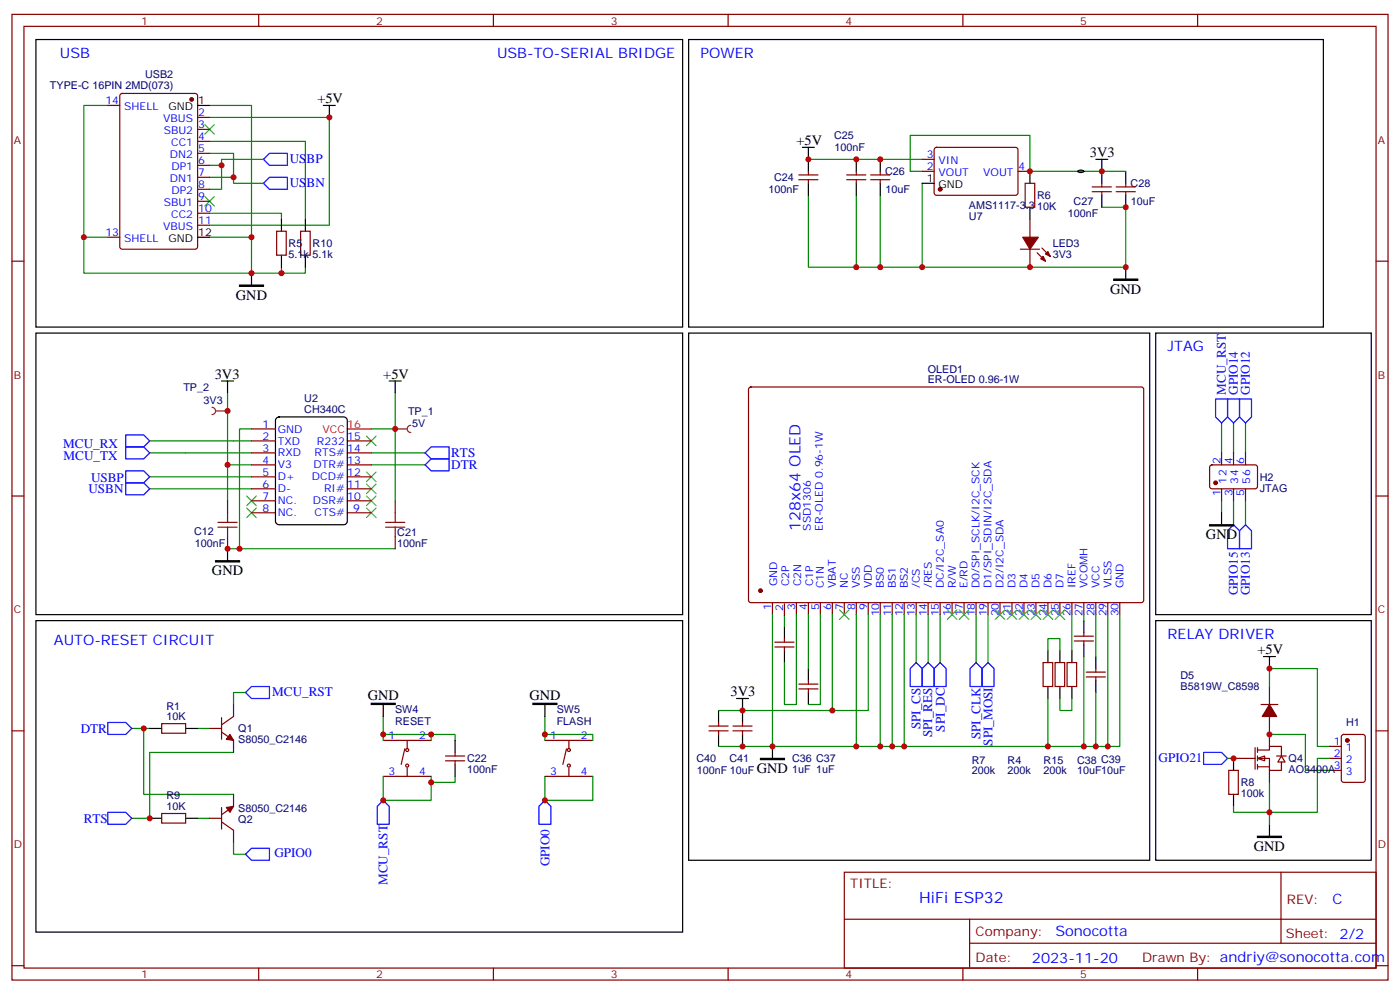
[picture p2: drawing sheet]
<svg xmlns="http://www.w3.org/2000/svg" width="412mm" height="292mm" viewBox="0 0 412 292" stroke-linecap="round" stroke-linejoin="round" font-family="sans-serif">
<g fill="none" stroke="#870000" stroke-width=".35">
<path d="M3.5 4.2h405.4v284.4h-405.4zM7.1 7.8h398.2v277.2h-398.2zM76.2 4.2v3.6M145.3 4.2v3.6M214.5 4.2v3.6M283.6 4.2v3.6M352.8 4.2v3.6M31.7 31h3.6M35.5 27.7l.5-.2h21.5l.7 .4v44.8l-.5 .6-21.7 .1-.7-.5v-44.7zM58.2 34.6h3.5M58.2 38.1h3.5M58.2 41.6h3.5"/>
<path d="M58.2 45.2h3.5M58.2 48.7h3.5M58.2 52.2h3.5M58.2 55.7h3.5M58.2 59.3h3.5M235.3 52.9h5.6M235.3 51.5h5.6M238.1 50.4v1.1M238.1 52.9v1.1M249.4 52.9h5.7M249.4 51.5h5.7M252.2 50.4v1.1"/>
<path d="M252.2 52.9v1.1M256.5 52.9h5.6M256.5 51.5h5.6M259.3 50.4v1.1M259.3 52.9v1.1M271.6 50.4h3.6M271.6 46.9h3.6M275.4 43.6l.5-.2h23.5l.5 .7-.1 13-.6 .4-23.6-.1-.4-.6v-12.7zM299.9 50.4h3.5M302 54h2.8v7h-2.8zM321.7 56.4h5.7M321.7 55h5.7"/>
<path d="M324.6 54v1M324.6 56.4v1.1M328.8 56.4h5.6M328.8 55h5.6M331.6 54v1M331.6 56.4v1.1M3.5 76.9h3.6M31.7 69.8h3.6M58.2 62.8h3.5M58.2 66.3h3.5M81.5 68.1h2.8v7h-2.8zM88.5 68.1h2.9v7h-2.9z"/>
<path d="M300.6 73.4h5.6M303.4 64.6v5.2M303.4 73.4v5.3M305.5 74.4l2.5 2.5M306.9 73l2.5 2.5M405.3 76.9h3.6M74.1 129.8h7M74.1 133.3h7M74.1 136.9h7M74.1 126.3h7M102.3 129.8h7.1M102.3 133.3h7.1"/>
<path d="M102.3 136.9h7.1M356.5 137.1l.5-.2h13l.4 .7v5.9l-.7 .4h-13l-.4-.7v-5.6zM359.8 133.3v3.6M363.4 133.3v3.6M366.9 133.3v3.6M3.5 146h3.6M67 147.5v3.5M67 158v3.6M74.1 140.4h7M74.1 143.9h7M74.1 147.5h7M74.1 151h7"/>
<path d="M102.3 140.4h7.1M102.3 143.9h7.1M102.3 147.5h7.1M102.3 151h7.1M116.4 147.5v3.5M116.4 158v3.6M359.8 143.9v3.6M363.4 143.9v3.6M366.9 143.9v3.6M405.3 146h3.6M3.5 215.2h3.6M47.6 213.1h7.1v2.8h-7.1z"/>
<path d="M61.7 214.5h3.6M65.3 215.5l3.5 2.5v3.5M65.3 211.3v6.4M68.8 207.4v3.6l-3.5 2.4M112.9 218h14.1M119.9 218v2.5M160.5 218h14.1M167.6 218v2.5M371.5 207.4h4.9M373.9 202.1v5.3M373.9 211v5.3M391.6 219.8h3.5"/>
<path d="M395.3 216.5l.5-.2h5.7l.6 .4 .1 13-.5 .6-5.9 .1-.6-.5-.1-12.9zM405.3 215.2h3.6M47.6 239.5h7.1v2.9h-7.1zM65.3 237.8v6.3M68.8 233.9v3.5l-3.5 2.5M112.9 228.6h14.1M119.2 220.5l-1 4.6M119.9 226.1v2.5M131.2 224h5.7M131.2 222.6h5.7M134.1 221.5v1.1M134.1 224v1.1"/>
<path d="M160.5 228.6h14.1M166.9 220.5l-1.1 4.6M167.6 226.1v2.5M361.9 226.8h2.9v7.1h-2.9zM391.6 223.3h3.5M391.6 226.8h3.5M61.7 240.9h3.6M65.3 242l3.5 2.5v3.5M248.7 256.8h156.6v28.2h-156.6zM377.3 256.8v20.9M248.7 270.7h156.5M285.6 277.7h119.6"/>
<path d="M285.6 270.7v14.1M3.5 284.3h3.6M76.2 285v3.6M145.3 285v3.6M214.5 285v3.6M283.6 285v3.6M352.8 285v3.6M405.3 284.3h3.6"/>
<circle cx="119.9" cy="225.4" r=".44"/>
<circle cx="119.9" cy="220.8" r=".44"/>
<circle cx="167.6" cy="225.4" r=".44"/>
<circle cx="167.6" cy="220.8" r=".44"/>
</g>
<g fill="none" stroke="#008700" stroke-width=".35">
<path d="M31.7 31h-7v38.8h7M61.7 34.6h35.3v31.7h-35.3M61.7 31h12.4v38.8M61.7 45.2h7.1v8.8h8.8M61.7 41.6h28.3v23M61.7 52.2h7.1M61.7 48.7h3.6M77.6 46.9h-12.3v8.8h-3.6M238.1 57.5v21.2h93.5v-17.7h-7M238.1 46.9h33.5M252.2 57.5v21.2M259.3 57.5v21.2"/>
<path d="M271.6 50.4h-3.5v-10.5h35.3v10.5h28.2M271.6 54v24.7M24.7 69.8v10.6h49.4v-10.6h-12.4M61.7 62.8h21.2v1.8M82.9 78.7v1.7M90 78.7v1.7h-15.9M67 115.7v21.2h7.1M116.4 115.7v10.6h-7M44.1 133.3h30M44.1 129.8h30M67 136.9v10.6M74.1 126.3h-3.5v35.3"/>
<path d="M109.4 133.3h15.8M109.4 136.9h15.8M116.4 126.3v21.2M359.8 124.5v8.8M363.4 124.5v8.8M366.9 124.5v8.8M44.1 143.9h30M44.1 140.4h30M359.8 147.5v3.5M363.4 147.5v7M366.9 147.5v7M67 161.6h49.4"/>
<path d="M38.8 214.5h5.3M42.3 214.5v19.4h26.5M58.2 214.5h3.5M72.3 203.9h-3.5v3.5M112.9 216.3h14.1v1.7M112.9 211v7M127 216.3h7.1v1.7M160.5 216.3h14.1v1.7M160.5 211v7M373.9 202.1v-5.3h14.2v23h3.5M373.9 216.3h10.6v10.5h7.1M68.8 221.5h-24.7v19.4h-5.3"/>
<path d="M112.9 228.6v7.1h14.1v-7.1M134.1 228.6v1.8h-7.1M160.5 228.6v7.1h14.1v-7.1M361.6 223.3h1.8M373.9 230.4v12.3M391.6 223.3h-3.5v15.9h-24.7v-1.8M58.2 240.9h3.5M68.8 248v3.5h3.5"/>
</g>
<g fill="none" stroke="#00f" stroke-width=".35">
<path d="M77.6 54l1.8-1.8h5.3v3.5h-5.3zM77.6 46.9l1.8-1.7h5.3v3.5h-5.3zM358.1 117.5h3.5v5.3l-1.8 1.7-1.7-1.7zM361.6 117.5h3.5v5.3l-1.7 1.7-1.8-1.7zM365.1 117.5h3.6v5.3l-1.8 1.7-1.8-1.7zM37 128.1h5.3l1.8 1.7-1.8 1.8h-5.3zM37 131.6h5.3l1.8 1.7-1.8 1.8h-5.3zM37 138.6h5.3l1.8 1.8-1.8 1.8h-5.3zM125.2 133.3l1.8-1.7h5.3v3.5h-5.3zM125.2 136.9l1.8-1.8h5.3v3.5h-5.3zM37 142.2h5.3l1.8 1.7-1.8 1.8h-5.3zM363.4 154.5l1.7 1.8v5.3h-3.5v-5.3z"/>
<path d="M365.1 156.3l1.8-1.8 1.8 1.8v5.3h-3.6zM31.7 212.7h5.3l1.8 1.8-1.8 1.8h-5.3zM74.1 202.1h5.3v3.6h-5.3l-1.8-1.8zM31.7 239.2h5.3l1.8 1.7-1.8 1.8h-5.3zM111.1 237.4l1.8-1.7 1.8 1.7v5.3h-3.6zM158.7 237.4l1.8-1.7 1.8 1.7v5.3h-3.6zM354.5 221.5h5.3l1.8 1.8-1.8 1.8h-5.3zM74.1 249.8h5.3v3.5h-5.3l-1.8-1.8z"/>
</g>
<g fill="none" stroke="#3c3" stroke-width=".35">
<path d="M60.3 36.7l2.8 2.8M63.1 36.7l-2.8 2.8M60.3 57.9l2.8 2.8M63.1 57.9l-2.8 2.8M107.9 139l2.9 2.8M107.9 128.4l2.9 2.8M110.8 139l-2.9 2.8M110.8 128.4l-2.9 2.8M72.7 146l2.8 2.9M72.7 149.6l2.8 2.8M75.5 146l-2.8 2.9M75.5 149.6l-2.8 2.8"/>
<path d="M107.9 149.6l2.9 2.8M107.9 146l2.9 2.9M107.9 142.5l2.9 2.8M110.8 149.6l-2.9 2.8M110.8 146l-2.9 2.9M110.8 142.5l-2.9 2.8"/>
</g>
<path d="M70.6 84h7v.3h-7zM328.1 82.2h7v.3h-7zM356.3 154.5h7.1v.4h-7.1zM63.5 165.1h7.1v.4h-7.1zM109.4 207.1h7v.3h-7zM157 207.1h7v.3h-7zM370.4 246.2h7.1v.4h-7.1z" fill="#000" stroke="#000" stroke-width=".35"/>
<g fill="none" stroke="#000" stroke-width=".35">
<path d="M10.6 11.6h190.5v84.7h-190.5zM202.8 11.6h187v84.7h-187zM58.2 31h3.5M95.2 31h3.6M97 31v3.6M236.4 43.4h3.5M238.1 43.4v7M238.1 54v3.5M252.2 46.9v3.5M252.2 54v3.5M259.3 46.9v3.5M259.3 54v3.5"/>
<path d="M271.6 54h3.6M303.4 50.4v3.6M317.6 50.3l.8-.2 .9 .3a1.28 1.28 0 0 1-1.8 0zM322.8 46.9h3.5M324.6 46.9v7.1M324.6 57.5v3.5M331.6 50.4v3.6M331.6 57.5v3.5M58.2 69.8h3.5M82.9 64.6v3.5M82.9 75.1v3.6M90 64.6v3.5"/>
<path d="M90 75.1v3.6M303.4 61v3.6M331.6 78.7v3.5M10.6 98.1h190.5v82.9h-190.5zM74.1 80.4v3.6M202.8 98.1h135.9v155.2h-135.9zM340.4 98.1h63.5v82.9h-63.5zM65.3 112.2h3.5M67 112.2v3.5M81.4 123.2l.8-.4h19l.9 .4 .2 .6v29.7l-.5 .8-.6 .2h-19l-.9-.5-.2-.5v-29.7zM359.8 151v3.5M67 161.6v3.5"/>
<path d="M10.6 182.7h190.5v91.8h-190.5zM340.4 182.7h63.5v70.6h-63.5zM372.2 193.3h3.5M373.9 193.3v3.5M44.1 214.5h3.5M54.7 214.5h3.5M112.9 207.4v3.6M134.1 218v3.5M160.5 207.4v3.6M134.1 225.1v3.5M363.4 223.3v3.5M363.4 233.9v3.5"/>
<path d="M44.1 240.9h3.5M54.7 240.9h3.5M373.9 242.7v3.5"/>
</g>
<path d="M64.2 155.2h5.6M64.2 153.8h5.6M67 151v2.8M67 155.2v2.8M113.6 155.2h5.6M113.6 153.8h5.6M116.4 151v2.8M116.4 155.2v2.8" fill="none" stroke="#a10000" stroke-width=".35"/>
<path d="M102.3 126.3h7.1" fill="none" stroke="#f00" stroke-width=".35"/>
<g fill="#870000" stroke="#870000" stroke-width=".35">
<path d="M66.7 237.8l2.1-.4-1.1 1.8z"/>
<path d="M67.7 216.3l1.1 1.7-2.1-.3z"/>
<path d="M307.3 75.5l.7 1.4-1.4-.7z"/>
<path d="M308 74.8l.7-.7 .7 1.4z"/>
<path d="M301.3 69.8h4.6l-2.5 3.6z"/>
<path d="M373.9 207.4l2.2 3.6h-4.3z"/>
<circle cx="56.4" cy="29.3" r=".53"/>
<circle cx="276.9" cy="55.7" r=".53"/>
<circle cx="358.1" cy="142.2" r=".53"/>
<circle cx="396.9" cy="218" r=".53"/>
</g>
<g fill="#fff" stroke="#870000" stroke-width=".35">
<path d="M370.4 223.3l2.1-.7v1.4z"/>
<path d="M377.5 222.6l1 1.8h-2.1z"/>
</g>
<g fill="none" stroke="#870000" stroke-width=".35">
<path d="M220.7 114.2l.5-.3 115.3 .1 .4 .7-.1 62.3-.6 .4h-115.3l-.4-.7v-62zM227.5 177.4v3.6M231.1 177.8v3.5M234.6 177.4v3.6M238.1 177.4v3.6M241.7 177.4v3.6M245.2 177.4v3.6M248.7 177.4v3.6M252.2 177.4v3.6M255.8 177.4v3.6M259.3 177.4v3.6M262.8 177.4v3.6"/>
<path d="M266.3 177.4v3.6M269.9 177.4v3.6M273.4 177.4v3.6M276.9 177.4v3.6M280.5 177.4v3.6M284 177.4v3.6M287.5 177.4v3.6M291 177.4v3.6M294.6 177.4v3.6M298.1 177.4v3.6M301.6 177.4v3.6M305.2 177.4v3.6"/>
<path d="M308.7 177.4v3.6M312.2 177.4v3.6M315.7 177.4v3.6M319.3 177.4v3.6M322.8 177.4v3.6M326.3 177.4v3.6M329.8 177.4v3.6M228.2 190.5h5.7M228.2 189.1h5.7M231.1 188v1.1M231.1 190.5v1.1M307.3 195.1h2.8v7h-2.8z"/>
<path d="M310.8 195.1h2.8v7h-2.8zM314.3 195.1h2.8v7h-2.8zM316.4 187.3h5.7M316.4 188.7h5.7M319.3 186.3v1M319.3 188.7v1.1M320 197.9h5.6M320 199.3h5.6M322.8 196.8v1.1M322.8 199.3v1.1M208.8 215.2h5.7M208.8 213.8h5.7"/>
<path d="M211.7 212.7v1.1M211.7 215.2v1.1M215.9 215.2h5.6M215.9 213.8h5.6M218.7 212.7v1.1M218.7 215.2v1.1M235.3 202.8h5.6M235.3 201.4h5.6M238.1 200.4v1M238.1 202.8v1.1M373.9 216.3v3.5M363.4 223.3h6.3"/>
<path d="M369.7 220.1v6.4M370.4 220.8h3.5v-1h3.6v2.8M370.4 223.3h3.5v3.5h3.6v-2.4M370.4 225.8h3.5M370.4 220.1v1.4M370.4 222.6v1.4M370.4 225.1v1.4M373.9 226.8v3.6M376.1 222.6h2.8"/>
</g>
<g fill="none" stroke="#000" stroke-width=".35">
<path d="M114.7 112.2h3.5M116.4 112.2v3.5M231.1 184.5v3.5M231.1 191.6v3.5M238.1 196.8v3.6M308.7 191.6v3.5M312.2 191.6v3.5M315.7 191.6v3.5M319.3 182.7v3.6M319.3 189.8v3.5M322.8 193.3v3.5M211.7 209.2v3.5"/>
<path d="M211.7 216.3v3.5M217 205.7h3.5M218.7 205.7v7M218.7 216.3v3.5M227.5 219.8v3.5M238.1 203.9v3.5M308.7 202.1v3.6M312.2 202.1v3.6M315.7 202.1v3.6M322.8 200.4v3.5"/>
</g>
<circle cx="224" cy="173.9" r=".53" fill="#870000" stroke="#870000" stroke-width=".35"/>
<g fill="none" stroke="#008700" stroke-width=".35">
<path d="M227.5 181v38.8h102.3v-38.8M231.1 181.3v3.2M234.6 181v26.4h-3.5v-12.3M238.1 181v15.8M241.7 181v26.4h-3.6M245.2 181v28.2h-33.5M252.2 181v38.8M255.8 181v28.2h-10.6M259.3 181v38.8M262.8 181v38.8M266.3 181v38.8M269.9 181v14.1"/>
<path d="M273.4 181v14.1M276.9 181v14.1M287.5 181v14.1M291 181v14.1M308.7 191.6v-3.6h3.5v3.6M315.7 181v10.6M319.3 181v1.7M319.3 193.3v26.5M322.8 181v12.3M326.3 181v38.8M211.7 219.8h15.8M308.7 205.7v14.1"/>
<path d="M312.2 205.7v3.5h3.5v-3.5M322.8 203.9v15.9"/>
</g>
<path d="M224 223.3h7.1v.4h-7.1z" fill="#000" stroke="#000" stroke-width=".35"/>
<g fill="none" stroke="#3c3" stroke-width=".35">
<path d="M247.3 179.6l2.8 2.8M250.1 179.6l-2.8 2.8M279 179.6l2.9 2.8M281.9 179.6l-2.9 2.8M282.6 179.6l2.8 2.8M285.4 179.6l-2.8 2.8M293.2 179.6l2.8 2.8M296 179.6l-2.8 2.8M296.7 179.6l2.8 2.8M299.5 179.6l-2.8 2.8M300.2 179.6l2.8 2.8M303 179.6l-2.8 2.8"/>
<path d="M303.7 179.6l2.9 2.8M306.6 179.6l-2.9 2.8M307.3 179.6l2.8 2.8M310.1 179.6l-2.8 2.8M310.8 179.6l2.8 2.8M313.6 179.6l-2.8 2.8"/>
</g>
<path d="M268.1 196.8l1.8-1.7 1.7 1.7v5.3h-3.5zM271.6 196.8l1.8-1.7 1.8 1.7v5.3h-3.6zM275.2 196.8l1.7-1.7 1.8 1.7v5.3h-3.5zM287.5 195.1l1.8 1.7v5.3h-3.5v-5.3zM291 195.1l1.8 1.7v5.3h-3.5v-5.3z" fill="none" stroke="#00f" stroke-width=".35"/>
<path d="M116.4 126.3h3.5M121 125.2a1.06 1.06 0 0 0-1.1 1.1 1.06 1.06 0 0 0 1.1 1.1" fill="none" stroke="#8c2424" stroke-width=".35"/>
<circle cx="116.4" cy="126.3" r=".18" fill="#8c2424"/>
<path d="M62.4 119.9a1.06 1.06 0 0 1 1.1 1.1 1.06 1.06 0 0 1-1.1 1.1M63.5 121h3.5" fill="none" stroke="#8c2424" stroke-width=".35"/>
<circle cx="67" cy="121" r=".18" fill="#8c2424"/>
<g fill="#c00">
<circle cx="70.6" cy="161.6" r=".88"/>
<circle cx="116.4" cy="126.3" r=".88"/>
<circle cx="67" cy="161.6" r=".88"/>
<circle cx="67" cy="136.9" r=".88"/>
<circle cx="127" cy="230.4" r=".88"/>
<circle cx="127" cy="216.3" r=".88"/>
<circle cx="112.9" cy="216.3" r=".88"/>
<circle cx="160.5" cy="216.3" r=".88"/>
<circle cx="42.3" cy="214.5" r=".88"/>
<circle cx="44.1" cy="240.9" r=".88"/>
<circle cx="68.8" cy="52.2" r=".88"/>
<circle cx="65.3" cy="48.7" r=".88"/>
<circle cx="97" cy="34.6" r=".88"/>
<circle cx="74.1" cy="69.8" r=".88"/>
<circle cx="74.1" cy="80.4" r=".88"/>
<circle cx="24.7" cy="69.8" r=".88"/>
<circle cx="271.6" cy="78.7" r=".88"/>
<circle cx="259.3" cy="78.7" r=".88"/>
<circle cx="252.2" cy="78.7" r=".88"/>
<circle cx="303.4" cy="78.7" r=".88"/>
<circle cx="331.6" cy="78.7" r=".88"/>
<circle cx="303.4" cy="50.4" r=".88"/>
<circle cx="259.3" cy="46.9" r=".88"/>
<circle cx="331.6" cy="61" r=".88"/>
<circle cx="324.6" cy="50.4" r=".88"/>
<circle cx="238.1" cy="46.9" r=".88"/>
<circle cx="252.2" cy="46.9" r=".88"/>
<circle cx="373.9" cy="239.2" r=".88"/>
<circle cx="373.9" cy="196.8" r=".88"/>
<circle cx="373.9" cy="216.3" r=".88"/>
<circle cx="363.4" cy="223.3" r=".88"/>
<circle cx="82.9" cy="80.4" r=".88"/>
<circle cx="112.9" cy="235.7" r=".88"/>
<circle cx="160.5" cy="235.7" r=".88"/>
<circle cx="227.5" cy="219.8" r=".88"/>
<circle cx="319.3" cy="219.8" r=".88"/>
<circle cx="322.8" cy="219.8" r=".88"/>
<circle cx="326.3" cy="219.8" r=".88"/>
<circle cx="218.7" cy="219.8" r=".88"/>
<circle cx="218.7" cy="209.2" r=".88"/>
<circle cx="245.2" cy="209.2" r=".88"/>
<circle cx="252.2" cy="219.8" r=".88"/>
<circle cx="259.3" cy="219.8" r=".88"/>
<circle cx="262.8" cy="219.8" r=".88"/>
<circle cx="266.3" cy="219.8" r=".88"/>
<circle cx="308.7" cy="219.8" r=".88"/>
<circle cx="67" cy="121" r=".88"/>
</g>
<g font-size="4.6" fill="#00f">
<text x="235.8" y="156.3" transform="rotate(-90 235.8 156.3)">128x64 OLED</text>
<text x="270.8" y="265.8">HiFi ESP32</text>
</g>
<g font-size="4.2" fill="#00f">
<text x="17.6" y="16.9">USB</text>
<text x="146.4" y="16.9">USB-TO-SERIAL BRIDGE</text>
<text x="206.4" y="16.9">POWER</text>
<text x="344" y="103.4">JTAG</text>
<text x="15.9" y="189.8">AUTO-RESET CIRCUIT</text>
<text x="344" y="188">RELAY DRIVER</text>
<text x="392.5" y="266.1">C</text>
<text x="310.9" y="275.6">Sonocotta</text>
<text x="304" y="283.4">2023-11-20</text>
</g>
<g font-size="4.2">
<text x="93.5" y="30.3">+5V</text>
<text x="234.6" y="42.7">+5V</text>
<text x="321" y="46.2">3V3</text>
<text x="69.5" y="88.3">GND</text>
<text x="327" y="86.5">GND</text>
<text x="63.3" y="111.5">3V3</text>
<text x="112.9" y="111.5">+5V</text>
<text x="355.2" y="158.8">GND</text>
<text x="62.4" y="169.4">GND</text>
<text x="370.4" y="192.6">+5V</text>
<text x="108.3" y="206">GND</text>
<text x="155.9" y="206">GND</text>
<text x="215.2" y="205">3V3</text>
<text x="223" y="227.7">GND</text>
<text x="369.4" y="250.6">GND</text>
</g>
<g font-size="3.9" fill="#00f">
<text x="85.4" y="48.1">USBP</text>
<text x="85.4" y="55.1">USBN</text>
<text x="361.1" y="116.3" transform="rotate(-90 361.1 116.3)">MCU_RST</text>
<text x="364.6" y="116.3" transform="rotate(-90 364.6 116.3)">GPIO14</text>
<text x="368.1" y="116.3" transform="rotate(-90 368.1 116.3)">GPIO12</text>
<text x="18.6" y="132">MCU_RX</text>
<text x="18.7" y="135.4">MCU_TX</text>
<text x="132.9" y="134.5">RTS</text>
<text x="132.9" y="138">DTR</text>
<text x="26.8" y="141.8">USBP</text>
<text x="26.1" y="145.2">USBN</text>
<text x="364.6" y="175.3" transform="rotate(-90 364.6 175.3)">GPIO15</text>
<text x="368.1" y="175.3" transform="rotate(-90 368.1 175.3)">GPIO13</text>
<text x="80.2" y="205">MCU_RST</text>
<text x="23.8" y="215.7">DTR</text>
<text x="271.2" y="214.8" transform="rotate(-90 271.2 214.8)">SPI_CS</text>
<text x="278.3" y="215.4" transform="rotate(-90 278.3 215.4)">SPI_DC</text>
<text x="274.6" y="217.1" transform="rotate(-90 274.6 217.1)">SPI_RES</text>
<text x="288.8" y="217.7" transform="rotate(-90 288.8 217.7)">SPI_CLK</text>
<text x="292.4" y="219.6" transform="rotate(-90 292.4 219.6)">SPI_MOSI</text>
<text x="341.3" y="224.5">GPIO21</text>
<text x="24.7" y="242.2">RTS</text>
<text x="80.8" y="252.2">GPIO0</text>
<text x="161.8" y="255.1" transform="rotate(-90 161.8 255.1)">GPIO0</text>
<text x="114.1" y="260.6" transform="rotate(-90 114.1 260.6)">MCU_RST</text>
</g>
<g font-size="3.9" fill="#800">
<text x="250.5" y="261.4">TITLE:</text>
<text x="379.1" y="266.1">REV:</text>
<text x="287.4" y="275.6">Company:</text>
<text x="378.7" y="276.2">Sheet: 2/2</text>
<text x="287.4" y="283.3">Date:</text>
<text x="336.4" y="283.4">Drawn By: andriy@sonocotta.com</text>
</g>
<g font-size="3.2" fill="#800">
<text x="41.6" y="7.2">1</text>
<text x="110.8" y="7.2">2</text>
<text x="179.9" y="7.2">3</text>
<text x="249.1" y="7.2">4</text>
<text x="318.2" y="7.2">5</text>
<text x="4.1" y="42.3">A</text>
<text x="405.9" y="42.3">A</text>
<text x="4.1" y="111.5">B</text>
<text x="405.9" y="111.5">B</text>
<text x="4.1" y="180.6">C</text>
<text x="405.9" y="180.6">C</text>
<text x="4.1" y="249.8">D</text>
<text x="405.9" y="249.8">D</text>
<text x="41.6" y="288">1</text>
<text x="110.8" y="288">2</text>
<text x="179.9" y="288">3</text>
<text x="249.1" y="288">4</text>
<text x="318.2" y="288">5</text>
</g>
<g font-size="3.2" fill="#000080">
<text x="42.7" y="23.1">USB2</text>
<text x="14.7" y="26.3">TYPE-C 16PIN 2MD(073)</text>
<text x="245.7" y="41">C25</text>
<text x="245.8" y="44.5">100nF</text>
<text x="228" y="53.4">C24</text>
<text x="260.7" y="51.6">C26</text>
<text x="226.4" y="56.9">100nF</text>
<text x="260.8" y="56.9">10uF</text>
<text x="305.5" y="58.6">R6</text>
<text x="333" y="55.1">C28</text>
<text x="285.4" y="61.6">AMS1117-3.3</text>
<text x="285.4" y="64.9">U7</text>
<text x="305.5" y="61.8">10K</text>
<text x="314.6" y="64">100nF</text>
<text x="316.2" y="60.4">C27</text>
<text x="333.1" y="60.4">10uF</text>
<text x="85" y="76">5.1k 5.1k</text>
<text x="85" y="72.7">R5</text>
<text x="92.1" y="72.7">R10</text>
<text x="310.1" y="76">3V3</text>
<text x="310.1" y="72.7">LED3</text>
<text x="273.3" y="112.9">ER-OLED 0.96-1W</text>
<text x="273.3" y="109.7">OLED1</text>
<text x="54" y="115.1">TP_2</text>
<text x="60" y="118.9">3V3</text>
<text x="89.6" y="118.5">U2</text>
<text x="89.6" y="121.7">CH340C</text>
<text x="120.2" y="122.1">TP_1</text>
<text x="121.5" y="125.7">5V</text>
<text x="371.1" y="141.5">H2</text>
<text x="371.1" y="144.8">JTAG</text>
<text x="57.2" y="157.4">C12</text>
<text x="57.4" y="160.9">100nF</text>
<text x="117" y="161">100nF</text>
<text x="117" y="157.7">C21</text>
<text x="347.7" y="203.3">B5819W_C8598</text>
<text x="347.7" y="200">D5</text>
<text x="49" y="208.9">R1</text>
<text x="116.4" y="210">SW4</text>
<text x="164" y="210">SW5</text>
<text x="49" y="212">10K</text>
<text x="70.2" y="215.5">Q1</text>
<text x="116.4" y="213.4">RESET</text>
<text x="164" y="213.4">FLASH</text>
<text x="396.5" y="213.9">H1</text>
<text x="70.2" y="218.7">S8050_C2146</text>
<text x="137.6" y="227.7">100nF</text>
<text x="137.6" y="224.5">C22</text>
<text x="205.1" y="224.5">C40</text>
<text x="205.2" y="228">100nF 10uF</text>
<text x="214.9" y="224.5">C41</text>
<text x="233.3" y="227.7">1uF 1uF</text>
<text x="233.3" y="224.4">C36 C37</text>
<text x="286.2" y="228">200k</text>
<text x="286.2" y="224.8">R7</text>
<text x="296.8" y="228">200k</text>
<text x="296.8" y="224.8">R4</text>
<text x="307.4" y="228">200k</text>
<text x="307.4" y="224.8">R15</text>
<text x="317.3" y="228">10uF10uF</text>
<text x="317.3" y="224.8">C38 C39</text>
<text x="379.6" y="227.7">AO3400A</text>
<text x="379.6" y="224.4">Q4</text>
<text x="365.5" y="231.5">R8</text>
<text x="49" y="238.5">10K</text>
<text x="49" y="235.4">R9</text>
<text x="70.2" y="239.2">S8050_C2146</text>
<text x="365.5" y="234.7">100k</text>
<text x="70.2" y="242.4">Q2</text>
</g>
<g font-size="3.2" fill="#00f">
<text x="31.1" y="30.7">14</text>
<text x="36.6" y="32.5">SHELL</text>
<text x="48.1" y="36">VBUS</text>
<text x="58.4" y="34.2">2</text>
<text x="48.2" y="39.5">SBU2</text>
<text x="58.4" y="37.7">3</text>
<text x="58.4" y="41.3">4</text>
<text x="50.1" y="46.6">DN2</text>
<text x="50.5" y="43">CC1</text>
<text x="58.4" y="44.8">5</text>
<text x="273" y="46.6">3</text>
<text x="50.1" y="53.6">DN1</text>
<text x="50.5" y="50.1">DP1</text>
<text x="58.4" y="48.3">6</text>
<text x="58.4" y="51.9">7</text>
<text x="273" y="50.1">2</text>
<text x="276.5" y="51.9">VOUT</text>
<text x="276.5" y="48.3">VIN</text>
<text x="289.6" y="51.9">VOUT</text>
<text x="300" y="50.1">4</text>
<text x="50.5" y="57.1">DP2</text>
<text x="58.4" y="55.4">8</text>
<text x="58.4" y="58.9">9</text>
<text x="48.2" y="60.7">SBU1</text>
<text x="50.5" y="64.2">CC2</text>
<text x="58.4" y="62.4">10</text>
<text x="58.4" y="66">11</text>
<text x="31.1" y="69.5">13</text>
<text x="36.6" y="71.3">SHELL</text>
<text x="48.1" y="67.7">VBUS</text>
<text x="77.4" y="125.9">1</text>
<text x="77.4" y="129.5">2</text>
<text x="81.8" y="130.9">TXD</text>
<text x="81.8" y="127.4">GND</text>
<text x="93.3" y="130.9">R232</text>
<text x="102.3" y="129.5">15</text>
<text x="77.4" y="136.5">4</text>
<text x="77.4" y="133">3</text>
<text x="81.8" y="137.9">V3</text>
<text x="81.8" y="134.4">RXD</text>
<text x="92.4" y="137.9">DTR#</text>
<text x="92.7" y="134.4">RTS#</text>
<text x="102.3" y="133">14</text>
<text x="102.3" y="136.5">13</text>
<text x="359.5" y="136.7" transform="rotate(-90 359.5 136.7)">2</text>
<text x="363" y="136.7" transform="rotate(-90 363 136.7)">4</text>
<text x="366.5" y="136.7" transform="rotate(-90 366.5 136.7)">6</text>
<text x="77.4" y="143.6">6</text>
<text x="77.4" y="140.1">5</text>
<text x="81.8" y="141.5">D+</text>
<text x="91.9" y="141.5">DCD#</text>
<text x="102.3" y="140.1">12</text>
<text x="102.3" y="143.6">11</text>
<text x="361.2" y="142.6" transform="rotate(-90 361.2 142.6)">12</text>
<text x="364.8" y="142.6" transform="rotate(-90 364.8 142.6)">34</text>
<text x="368.3" y="142.6" transform="rotate(-90 368.3 142.6)">56</text>
<text x="77.4" y="147.1">7</text>
<text x="81.8" y="148.5">NC.</text>
<text x="81.8" y="145">D-</text>
<text x="92.2" y="148.5">DSR#</text>
<text x="95.5" y="145">RI#</text>
<text x="102.3" y="147.1">10</text>
<text x="359.5" y="146.1" transform="rotate(-90 359.5 146.1)">1</text>
<text x="363" y="146.1" transform="rotate(-90 363 146.1)">3</text>
<text x="366.5" y="146.1" transform="rotate(-90 366.5 146.1)">5</text>
<text x="77.4" y="150.6">8</text>
<text x="81.8" y="152">NC.</text>
<text x="92.7" y="152">CTS#</text>
<text x="104.1" y="150.6">9</text>
<text x="238.8" y="156.3" transform="rotate(-90 238.8 156.3)">SSD1306</text>
<text x="242.4" y="156.3" transform="rotate(-90 242.4 156.3)">ER-OLED 0.96-1W</text>
<text x="229" y="172.6" transform="rotate(-90 229 172.6)">GND</text>
<text x="232.5" y="172.6" transform="rotate(-90 232.5 172.6)">C2P</text>
<text x="236" y="172.6" transform="rotate(-90 236 172.6)">C2N</text>
<text x="239.5" y="172.6" transform="rotate(-90 239.5 172.6)">C1P</text>
<text x="242.7" y="173.2" transform="rotate(-90 242.7 173.2)">C1N</text>
<text x="246.2" y="173.2" transform="rotate(-90 246.2 173.2)">VBAT</text>
<text x="249.8" y="173.2" transform="rotate(-90 249.8 173.2)">NC</text>
<text x="253.3" y="173.2" transform="rotate(-90 253.3 173.2)">VSS</text>
<text x="256.8" y="173.2" transform="rotate(-90 256.8 173.2)">VDD</text>
<text x="260.3" y="173.2" transform="rotate(-90 260.3 173.2)">BS0</text>
<text x="263.9" y="173.2" transform="rotate(-90 263.9 173.2)">BS1</text>
<text x="267.4" y="173.2" transform="rotate(-90 267.4 173.2)">BS2</text>
<text x="270.9" y="173.2" transform="rotate(-90 270.9 173.2)">/CS</text>
<text x="274.5" y="173.2" transform="rotate(-90 274.5 173.2)">/RES</text>
<text x="278" y="173.2" transform="rotate(-90 278 173.2)">DC/I2C_SA0</text>
<text x="281.5" y="173.2" transform="rotate(-90 281.5 173.2)">R/W</text>
<text x="285" y="173.2" transform="rotate(-90 285 173.2)">E/RD</text>
<text x="288.6" y="173.2" transform="rotate(-90 288.6 173.2)">D0/SPI_SCLK/I2C_SCK</text>
<text x="292.1" y="173.2" transform="rotate(-90 292.1 173.2)">D1/SPI_SDIN/I2C_SDA</text>
<text x="295.6" y="173.2" transform="rotate(-90 295.6 173.2)">D2/I2C_SDA</text>
<text x="299.2" y="173.2" transform="rotate(-90 299.2 173.2)">D3</text>
<text x="302.7" y="173.2" transform="rotate(-90 302.7 173.2)">D4</text>
<text x="306.2" y="173.2" transform="rotate(-90 306.2 173.2)">D5</text>
<text x="309.7" y="173.2" transform="rotate(-90 309.7 173.2)">D6</text>
<text x="313.3" y="173.2" transform="rotate(-90 313.3 173.2)">D7</text>
<text x="316.8" y="173.2" transform="rotate(-90 316.8 173.2)">IREF</text>
<text x="320.3" y="173.2" transform="rotate(-90 320.3 173.2)">VCOMH</text>
<text x="323.8" y="173.2" transform="rotate(-90 323.8 173.2)">VCC</text>
<text x="327.4" y="173.2" transform="rotate(-90 327.4 173.2)">VLSS</text>
<text x="330.9" y="173.2" transform="rotate(-90 330.9 173.2)">GND</text>
<text x="227.2" y="179.6" transform="rotate(-90 227.2 179.6)">1</text>
<text x="230.7" y="180" transform="rotate(-90 230.7 180)">2</text>
<text x="234.2" y="179.6" transform="rotate(-90 234.2 179.6)">3</text>
<text x="237.8" y="179.6" transform="rotate(-90 237.8 179.6)">4</text>
<text x="241.3" y="179.5" transform="rotate(-90 241.3 179.5)">5</text>
<text x="244.8" y="179.5" transform="rotate(-90 244.8 179.5)">6</text>
<text x="248.4" y="179.5" transform="rotate(-90 248.4 179.5)">7</text>
<text x="251.9" y="179.5" transform="rotate(-90 251.9 179.5)">8</text>
<text x="255.4" y="179.5" transform="rotate(-90 255.4 179.5)">9</text>
<text x="258.9" y="181.5" transform="rotate(-90 258.9 181.5)">10</text>
<text x="262.5" y="181.5" transform="rotate(-90 262.5 181.5)">11</text>
<text x="266" y="181.5" transform="rotate(-90 266 181.5)">12</text>
<text x="269.5" y="181.5" transform="rotate(-90 269.5 181.5)">13</text>
<text x="273" y="181.5" transform="rotate(-90 273 181.5)">14</text>
<text x="276.6" y="181.5" transform="rotate(-90 276.6 181.5)">15</text>
<text x="280.1" y="181.5" transform="rotate(-90 280.1 181.5)">16</text>
<text x="283.6" y="181.5" transform="rotate(-90 283.6 181.5)">17</text>
<text x="287.2" y="181.5" transform="rotate(-90 287.2 181.5)">18</text>
<text x="290.7" y="181.5" transform="rotate(-90 290.7 181.5)">19</text>
<text x="294.2" y="181.5" transform="rotate(-90 294.2 181.5)">20</text>
<text x="297.7" y="181.5" transform="rotate(-90 297.7 181.5)">21</text>
<text x="301.3" y="181.5" transform="rotate(-90 301.3 181.5)">22</text>
<text x="304.8" y="181.5" transform="rotate(-90 304.8 181.5)">23</text>
<text x="308.3" y="181.5" transform="rotate(-90 308.3 181.5)">24</text>
<text x="311.9" y="181.5" transform="rotate(-90 311.9 181.5)">25</text>
<text x="315.4" y="181.5" transform="rotate(-90 315.4 181.5)">26</text>
<text x="318.9" y="181.5" transform="rotate(-90 318.9 181.5)">27</text>
<text x="322.4" y="181.5" transform="rotate(-90 322.4 181.5)">28</text>
<text x="326" y="181.5" transform="rotate(-90 326 181.5)">29</text>
<text x="329.5" y="181.5" transform="rotate(-90 329.5 181.5)">30</text>
<text x="114.4" y="217.7">1</text>
<text x="123.5" y="217.7">2</text>
<text x="162" y="217.7">1</text>
<text x="171.1" y="217.7">2</text>
<text x="392.9" y="219.4">1</text>
<text x="396.4" y="221.2">1</text>
<text x="392.9" y="223">2</text>
<text x="392.9" y="226.5">3</text>
<text x="396.4" y="224.7">2</text>
<text x="114.4" y="228.2">3</text>
<text x="123.5" y="228.2">4</text>
<text x="162" y="228.2">3</text>
<text x="171.1" y="228.2">4</text>
<text x="396.4" y="228.2">3</text>
</g>
<g font-size="3.2">
<text x="49.6" y="32.5">GND</text>
<text x="58.4" y="30.7">1</text>
<text x="273" y="53.6">1</text>
<text x="276.5" y="55.4">GND</text>
<text x="49.6" y="71.3">GND</text>
<text x="58.4" y="69.5">12</text>
</g>
<g font-size="3.2" fill="#f00">
<text x="102.3" y="125.9">16</text>
<text x="95" y="127.4">VCC</text>
</g>
</svg>
